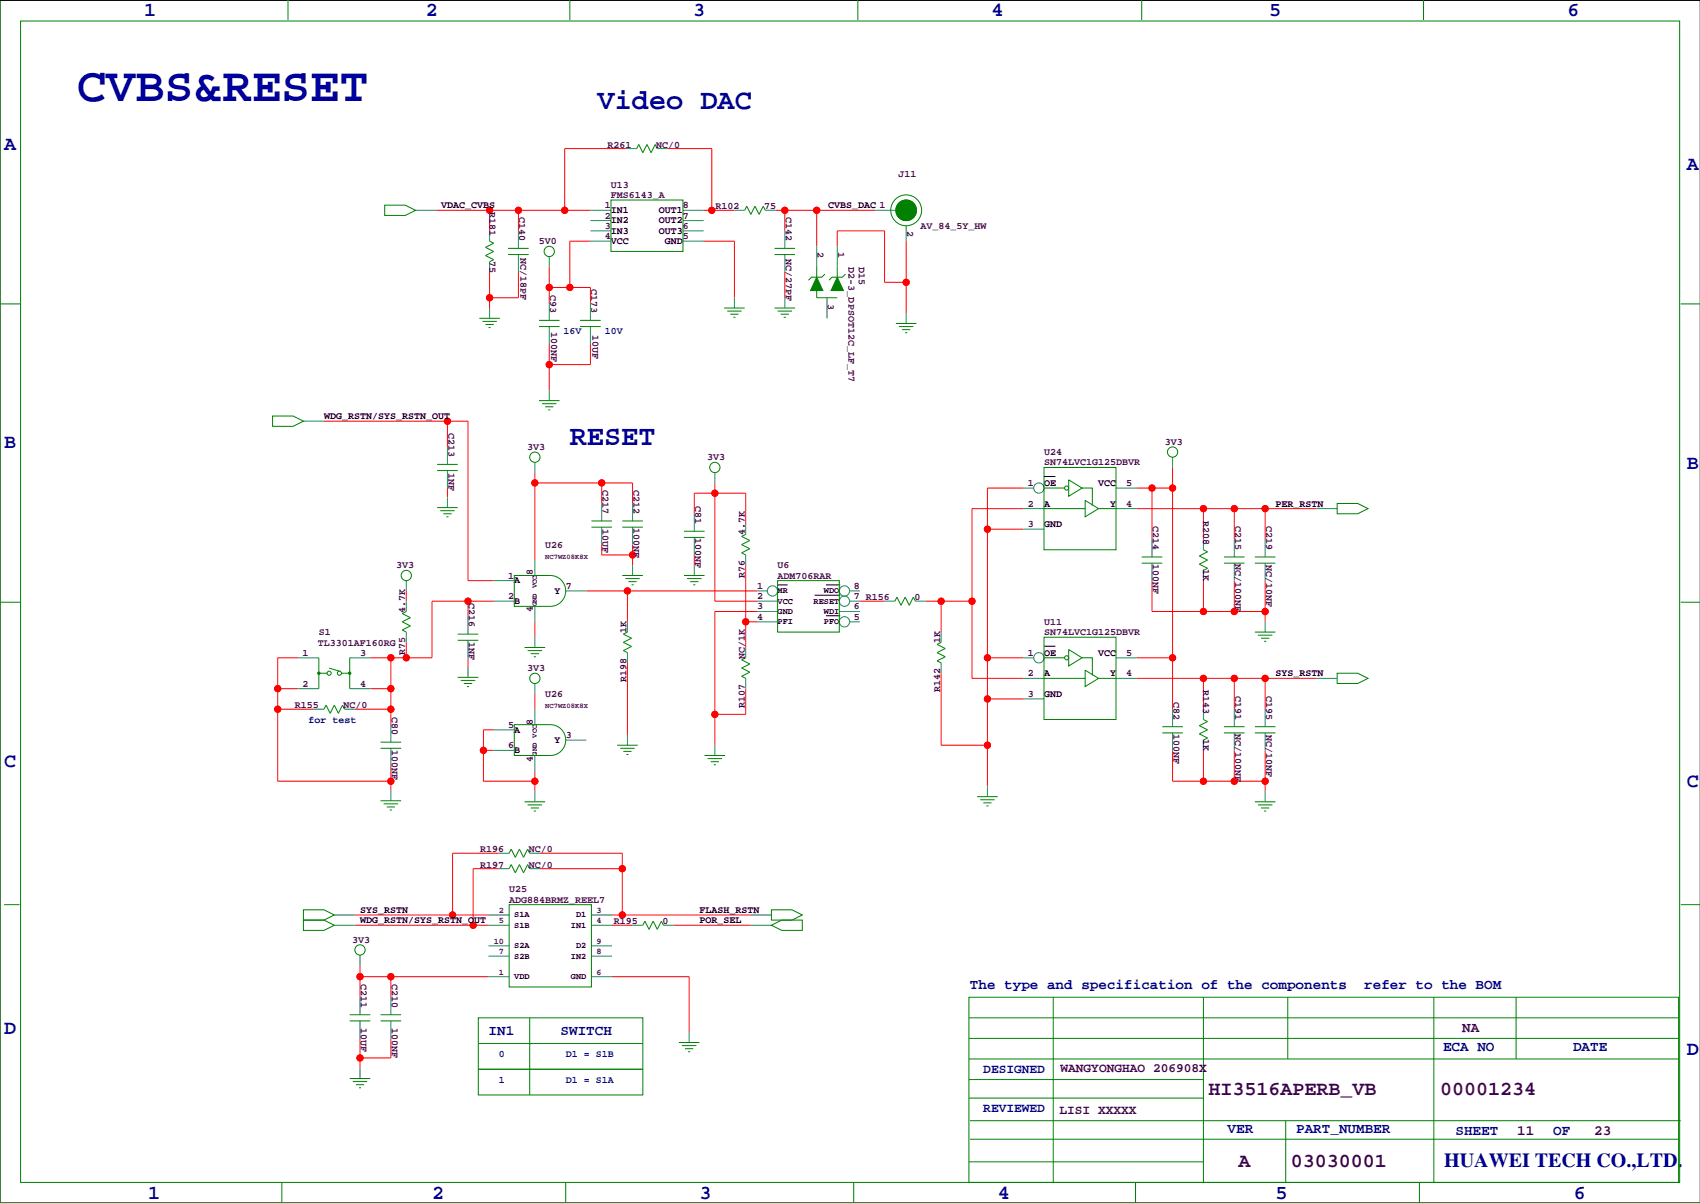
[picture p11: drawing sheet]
<svg xmlns="http://www.w3.org/2000/svg" width="420mm" height="297mm" viewBox="0 0 420 297" stroke-linecap="round" stroke-linejoin="round" font-family="sans-serif">
<path d="M419.9 .1h-419.9v296.9h419.9M257.8 117.7h2.8M192 144.4h2.5M201.2 147h6.3M204 144.4h3.5M204 152h3.5M257.8 159.6h2.8" fill="none" stroke="#000" stroke-width=".25"/>
<g fill="none" stroke="#f00" stroke-width=".25">
<path d="M154.7 36.7h-15.3v15.2M164.8 36.7h11v15.2M107.7 51.9h38.1M120.9 51.9v5.1M128 51.9v5.1M145.8 59.5h-5.1v11.5M173.7 51.9h7.7M173.7 59.5h7.7v14M191.5 51.9h24.7M193.8 51.9v5.1M201.7 51.9v8.9M223.8 59.5v17.8"/>
<path d="M120.9 67.2v8.9M128 67.2v6.3h-7.1M135.6 71h10.2v3.8M135.6 65.9v8.9M193.8 67.2v6.3M206.8 60.8v-3.8h11.6v12.7h5.4M135.6 84.9v11.5M145.8 84.9v5.1h-10.2M80 104h35.6v39.4h6.3M110.5 104v6.3M132.1 119.2h24.1v5.1M132.1 116.7v21.6"/>
<path d="M148.6 119.2v5.1M176.5 119.2v29.2h10.4M289.6 115.4v59.7M110.5 120.5v2.3M148.6 134.5v2.5h7.6M156.2 134.5v5.1M171.4 126.9v-5.1h12.7v7.6M171.4 137v2.6M184.1 139.6v20.3M243.8 130.7h8.9M252.7 120.5h-8.9v73.7M252.7 125.6h-12.7v41.9h12.7"/>
<path d="M280.7 120.5h8.9M280.7 125.6h44.4M284.5 120.5v12.7M297.2 125.6v7.6M304.8 125.6v7.6M312.4 125.6v7.6M100.3 145.9v2.5M100.3 158.6v3.8M115.6 148.4v3.9M121.9 148.4h-15.2v14h-15.3M132.1 153.5v3.8M144.8 145.9h42.1"/>
<path d="M154.9 145.9v7.6M184.1 153.5h2.8M186.9 151h-10.4v33M212.3 148.4h6.1M228.6 148.4h11.4M232.4 148.4v7.7M284.5 143.4v7.6h27.9M297.2 143.4v7.6M304.8 143.4v7.6M312.4 143.4v10.1M68.6 175.1h8.9M68.6 170h5.1"/>
<path d="M73.7 162.4h-5.1v30.5h27.9M87.6 175.1h8.9M91.4 170h5.1M96.5 162.4v16.5M115.6 162.4v2.3M132.1 171.3v3.8M154.9 163.7v17.8M184.1 170v6.4h-7.6M232.4 166.2v17.8h11.4M243.8 172.6h8.9M243.8 162.4h8.9M280.7 162.4h8.9"/>
<path d="M280.7 167.5h44.4M297.2 167.5v7.6M304.8 167.5v7.6M312.4 167.5v7.6M96.5 189.1v6.1M119.4 185.3h2.5M121.9 180.2h-2.5v12.7h12.7M132.1 190.4v5M289.6 185.3v7.6h22.8M297.2 185.3v7.6M304.8 185.3v7.6M312.4 185.3v10.1"/>
<path d="M123.2 214.5h-6.4v14M123.2 210.7h-11.4v15.2M133.3 214.5h20.4M133.3 210.7h20.4v15.2M87.6 228.5h33M87.6 225.9h33M88.9 238.4v7.8M151.1 228.5h5.1M151.1 225.9h34.3M166.4 228.5h19M88.9 256.4v7.4M88.9 241.2h31.7"/>
<path d="M96.5 241.2v5M96.5 256.4v4.8h-7.6M151.1 241.2h19.1v13.7"/>
<circle cx="120.9" cy="51.9" r=".76"/>
<circle cx="128" cy="51.9" r=".76"/>
<circle cx="139.4" cy="51.9" r=".76"/>
<circle cx="175.8" cy="51.9" r=".76"/>
<circle cx="193.8" cy="51.9" r=".76"/>
<circle cx="201.7" cy="51.9" r=".76"/>
<circle cx="120.9" cy="73.5" r=".76"/>
<circle cx="135.6" cy="71" r=".76"/>
<circle cx="140.7" cy="71" r=".76"/>
<circle cx="223.8" cy="69.7" r=".76"/>
<circle cx="135.6" cy="90" r=".76"/>
<circle cx="110.5" cy="104" r=".76"/>
<circle cx="132.1" cy="119.2" r=".76"/>
<circle cx="148.6" cy="119.2" r=".76"/>
<circle cx="156.2" cy="137" r=".76"/>
<circle cx="176.5" cy="121.8" r=".76"/>
<circle cx="243.8" cy="130.7" r=".76"/>
<circle cx="284.5" cy="120.5" r=".76"/>
<circle cx="289.6" cy="120.5" r=".76"/>
<circle cx="297.2" cy="125.6" r=".76"/>
<circle cx="304.8" cy="125.6" r=".76"/>
<circle cx="312.4" cy="125.6" r=".76"/>
<circle cx="115.6" cy="148.4" r=".76"/>
<circle cx="154.9" cy="145.9" r=".76"/>
<circle cx="184.2" cy="153.5" r=".76"/>
<circle cx="232.4" cy="148.4" r=".76"/>
<circle cx="240" cy="148.4" r=".76"/>
<circle cx="297.2" cy="151" r=".76"/>
<circle cx="304.8" cy="151" r=".76"/>
<circle cx="312.4" cy="151" r=".76"/>
<circle cx="68.6" cy="175.1" r=".76"/>
<circle cx="68.6" cy="170" r=".76"/>
<circle cx="96.5" cy="175.1" r=".76"/>
<circle cx="96.5" cy="162.4" r=".76"/>
<circle cx="96.5" cy="170" r=".76"/>
<circle cx="100.3" cy="162.4" r=".76"/>
<circle cx="176.5" cy="176.4" r=".76"/>
<circle cx="243.8" cy="162.4" r=".76"/>
<circle cx="243.8" cy="172.6" r=".76"/>
<circle cx="289.6" cy="162.4" r=".76"/>
<circle cx="297.2" cy="167.5" r=".76"/>
<circle cx="304.8" cy="167.5" r=".76"/>
<circle cx="312.4" cy="167.5" r=".76"/>
<circle cx="96.5" cy="192.9" r=".76"/>
<circle cx="119.4" cy="185.3" r=".76"/>
<circle cx="132.1" cy="192.9" r=".76"/>
<circle cx="243.8" cy="184" r=".76"/>
<circle cx="297.2" cy="192.9" r=".76"/>
<circle cx="304.8" cy="192.9" r=".76"/>
<circle cx="312.4" cy="192.9" r=".76"/>
<circle cx="153.7" cy="214.5" r=".76"/>
<circle cx="111.8" cy="225.9" r=".76"/>
<circle cx="116.8" cy="228.5" r=".76"/>
<circle cx="153.7" cy="225.9" r=".76"/>
<circle cx="88.9" cy="241.2" r=".76"/>
<circle cx="96.5" cy="241.2" r=".76"/>
<circle cx="88.9" cy="261.2" r=".76"/>
</g>
<g fill="#f00" stroke="#f00" stroke-width=".25">
<circle cx="201.7" cy="51.9" r=".76"/>
<circle cx="193.8" cy="51.9" r=".76"/>
<circle cx="139.4" cy="51.9" r=".76"/>
<circle cx="128" cy="51.9" r=".76"/>
<circle cx="120.9" cy="51.9" r=".76"/>
<circle cx="175.8" cy="51.9" r=".76"/>
<circle cx="135.6" cy="71" r=".76"/>
<circle cx="140.7" cy="71" r=".76"/>
<circle cx="135.6" cy="90" r=".76"/>
<circle cx="223.8" cy="69.7" r=".76"/>
<circle cx="120.9" cy="73.5" r=".76"/>
<circle cx="176.5" cy="121.8" r=".76"/>
<circle cx="243.8" cy="184" r=".76"/>
<circle cx="243.8" cy="130.7" r=".76"/>
<circle cx="243.8" cy="172.6" r=".76"/>
<circle cx="243.8" cy="162.4" r=".76"/>
<circle cx="232.4" cy="148.4" r=".76"/>
<circle cx="240" cy="148.4" r=".76"/>
<circle cx="156.2" cy="137" r=".76"/>
<circle cx="110.5" cy="104" r=".76"/>
<circle cx="96.5" cy="192.9" r=".76"/>
<circle cx="68.6" cy="170" r=".76"/>
<circle cx="68.6" cy="175.1" r=".76"/>
<circle cx="312.4" cy="192.9" r=".76"/>
<circle cx="297.2" cy="192.9" r=".76"/>
<circle cx="304.8" cy="192.9" r=".76"/>
<circle cx="289.6" cy="120.5" r=".76"/>
<circle cx="284.5" cy="120.5" r=".76"/>
<circle cx="289.6" cy="162.4" r=".76"/>
<circle cx="312.4" cy="151" r=".76"/>
<circle cx="304.8" cy="151" r=".76"/>
<circle cx="297.2" cy="151" r=".76"/>
<circle cx="312.4" cy="125.6" r=".76"/>
<circle cx="304.8" cy="125.6" r=".76"/>
<circle cx="297.2" cy="125.6" r=".76"/>
<circle cx="312.4" cy="167.5" r=".76"/>
<circle cx="304.8" cy="167.5" r=".76"/>
<circle cx="297.2" cy="167.5" r=".76"/>
<circle cx="184.2" cy="153.5" r=".76"/>
<circle cx="119.4" cy="185.3" r=".76"/>
<circle cx="132.1" cy="192.9" r=".76"/>
<circle cx="148.6" cy="119.2" r=".76"/>
<circle cx="132.1" cy="119.2" r=".76"/>
<circle cx="154.9" cy="145.9" r=".76"/>
<circle cx="88.9" cy="241.2" r=".76"/>
<circle cx="96.5" cy="241.2" r=".76"/>
<circle cx="153.7" cy="214.5" r=".76"/>
<circle cx="153.7" cy="225.9" r=".76"/>
<circle cx="116.8" cy="228.5" r=".76"/>
<circle cx="111.8" cy="225.9" r=".76"/>
<circle cx="176.5" cy="176.4" r=".76"/>
<circle cx="88.9" cy="261.2" r=".76"/>
<circle cx="115.6" cy="148.4" r=".76"/>
<circle cx="96.5" cy="175.1" r=".76"/>
<circle cx="96.5" cy="170" r=".76"/>
<circle cx="96.5" cy="162.4" r=".76"/>
<circle cx="100.3" cy="162.4" r=".76"/>
</g>
<g fill="none" stroke="#008080" stroke-width=".25">
<path d="M154.7 36.7h2.5M162.3 36.7h2.5M102.6 51.9h5.1M120.9 57v2.5M128 57v4.3M145.8 51.9h5.1M145.8 54.5h5.1M145.8 57h5.1M145.8 59.5h5.1M168.7 51.9h5M168.7 54.5h5M168.7 57h5"/>
<path d="M168.7 59.5h5M181.4 51.9h2.5M189 51.9h2.5M193.8 57v4.3M216.2 51.9h5M223.8 57v2.5M120.9 64.6v2.6M120.9 76.1v2.5M128 62.9v4.3M135.6 63.4v2.5M135.6 74.8v4.3M145.8 74.8v4.3"/>
<path d="M181.4 73.5v2.6M193.8 62.9v4.3M193.8 73.5v2.6M201.7 60.8v5.1M204.2 73.5v5.1M206.8 60.8v5.1M223.8 77.3v2.6M135.6 80.6v4.3M135.6 96.4v2.5M145.8 80.6v4.3M74.9 104h5.1M110.5 110.3v4.4"/>
<path d="M110.5 116.2v4.3M132.1 114.2v2.5M176.5 116.7v2.5M289.6 112.9v2.5M110.5 122.8v2.5M132.1 138.3v3.8M148.6 124.3v4.3M148.6 130.2v4.3M156.2 124.3v4.3M156.2 130.2v4.3M156.2 139.6v2.5M171.4 126.9v4.3"/>
<path d="M171.4 132.7v4.3M171.4 139.6v2.5M184.1 129.4v2.5M184.1 137v2.6M252.7 125.6h5.1M252.7 130.7h5.1M252.7 120.5h2.6M275.6 125.6h5.1M275.6 120.5h5.1M284.5 133.2v4.3M284.5 139.1v4.3M297.2 133.2v2.5"/>
<path d="M304.8 133.2v4.3M304.8 139.1v4.3M312.4 133.2v4.3M312.4 139.1v4.3M325.1 125.6h5.1M100.3 143.4v2.5M100.3 148.4v2.6M100.3 156.1v2.5M115.6 152.3v4.3M115.6 158.1v4.3M121.9 143.4h5.1M121.9 148.4h5.1"/>
<path d="M132.1 149.7v3.8M132.1 157.3v2.6M139.7 145.9h5.1M154.9 153.5v2.6M184.1 159.9v2.5M186.9 145.9h2.6M186.9 148.4h5.1M186.9 151h5.1M186.9 153.5h5.1M207.3 151h5M209.8 145.9h2.5M209.8 148.4h2.5"/>
<path d="M209.8 153.5h2.5M218.4 148.4h2.6M226.1 148.4h2.5M232.4 156.1v2.5M297.2 140.8v2.6M312.4 153.5v2.6M73.7 162.4h5M73.7 170h5M77.5 175.1h2.5M85.1 175.1h2.5M86.4 162.4h5M86.4 170h5"/>
<path d="M96.5 178.9v4.3M115.6 164.7v2.5M132.1 168.8v2.5M132.1 175.1v3.8M154.9 161.1v2.6M184.1 167.5v2.5M232.4 163.7v2.5M252.7 167.5h5.1M252.7 162.4h2.6M252.7 172.6h5.1M275.6 167.5h5.1M275.6 162.4h5.1"/>
<path d="M289.6 175.1v4.3M297.2 175.1v2.6M304.8 175.1v4.3M312.4 175.1v4.3M325.1 167.5h5.1M96.5 184.8v4.3M96.5 195.2v2.5M121.9 180.2h5.1M121.9 185.3h5.1M132.1 186.5v3.9M132.1 195.4v2.6M139.7 182.7h5.1"/>
<path d="M154.9 181.5v2.5M176.5 184v2.5M243.8 194.2v2.5M289.6 181v4.3M297.2 182.7v2.6M304.8 181v4.3M312.4 181v4.3M312.4 195.4v2.6M123.2 210.7h2.5M123.2 214.5h2.5M130.8 210.7h2.5M130.8 214.5h2.5"/>
<path d="M82.5 225.9h5.1M82.5 228.5h5.1M88.9 235.8v2.6M120.6 225.9h5.1M120.6 228.5h5.1M120.6 236.1h5.1M120.6 233.5h5.1M146 225.9h5.1M146 228.5h5.1M146 236.1h5.1M146 233.5h5.1M156.2 228.5h2.5"/>
<path d="M163.8 228.5h2.6M185.4 225.9h5.1M185.4 228.5h5.1M88.9 246.2v4.4M88.9 252.1v4.3M96.5 246.2v4.4M96.5 252.1v4.3M120.6 241.2h5.1M146 241.2h5.1M170.2 254.9v2.5M88.9 263.8v2.5"/>
<circle cx="256.5" cy="120.5" r="1.27"/>
<circle cx="190.8" cy="145.9" r="1.27"/>
<circle cx="208.5" cy="145.9" r="1.27"/>
<circle cx="208.5" cy="153.5" r="1.27"/>
<circle cx="208.5" cy="148.4" r="1.27"/>
<circle cx="256.5" cy="162.4" r="1.27"/>
</g>
<g fill="none" stroke="#008000" stroke-width=".25">
<path d="M0 -.1v297.1h419.9M71.1 0v4.9M140.7 0v4.9M211.8 0v4.9M281.9 0v4.9M351.5 0v4.9M5.1 5.2h409.7v286.8h-409.7zM157.2 36.7l.5-1 1 2 1.1-2 1 2 1-2 .5 1M95 50.7h5.1l2.5 1.2-2.5 1.3h-5.1zM120.9 59.5l1 .6-2 1 2 1-2 1 2 1-1 .5M150.9 49.4h17.8v12.7h-17.8zM183.9 51.9l.5-1 1 2 1-2 1.1 2 1-2 .5 1"/>
<path d="M223.8 55.7v1.3M0 75h5.1M118.4 78.6h5M119.1 79.4h3.6M125.5 61.3h5.1M125.5 62.9h5.1M133.1 79.1h5.1M143.3 79.1h5M178.8 76.1h5.1M179.6 76.8h3.5M180.3 77.6h2.1M181.1 78.3h.5"/>
<path d="M191.3 76.1h5M191.3 61.3h5M191.3 62.9h5M192 76.8h3.6M192.8 77.6h2M193.5 78.3h.6M201.7 65.9v2.5M201.7 69.2v4.3h5.1M203.7 67.7l-.8 .7h-2.5l-.8 .8M206.8 65.9v2.5M208.8 67.7l-.8 .7h-2.5l-.8 .8M221.2 79.9h5.1"/>
<path d="M415 75h4.9M119.9 80.1h2M120.6 80.9h.6M133.1 98.9h5.1M133.1 80.6h5.1M133.9 99.7h3.5M143.3 80.6h5M222 80.6h3.6M222.8 81.4h2M223.5 82.2h.5M67.3 102.7h5.1l2.5 1.3-2.5 1.3h-5.1zM107.9 114.7h5.1"/>
<path d="M107.9 116.2h5.1M134.6 100.4h2.1M135.4 101.2h.5M257.8 115.4h17.8v20.3h-17.8zM263.9 118.5l3.3 2-3.3 2zM107.9 125.3h5.1M108.7 126.1h3.6M109.5 126.9h2M110.2 127.6h.5M146 128.6h5.1M146 130.2h5.1M153.7 128.6h5"/>
<path d="M153.7 130.2h5M168.9 131.2h5.1M168.9 132.7h5.1M184.1 131.9l-1 .5 2.1 1.1-2.1 1 2.1 1-2.1 1 1 .5M257.8 125.6h10.2M257.8 120.5h5.1M267.2 120.5h2.5v4.3M268 123.6l3.3 2-3.3 2zM271.3 125.6h4.3M281.9 137.5h5.1M281.9 139.1h5.1M297.2 135.7l1 .6-2 1 2 1-2 1 2 1-1 .5"/>
<path d="M302.3 137.5h5M302.3 139.1h5M309.9 137.5h5.1M309.9 139.1h5.1M330.2 124.3h5.1l2.5 1.3-2.5 1.3h-5.1zM0 148.7h5.1M100.3 151l-1 .5 2 1-2 1 2 1-2 1.1 1 .5M113 156.6h5.1M113 158.1h5.1M127 142.1h8.9a3.8 3.8 0 0 1 3.8 3.8 3.8 3.8 0 0 1-3.8 3.8h-8.9zM129.5 159.9h5.1M153.7 142.1h5"/>
<path d="M154.4 142.9h3.6M154.9 156.1l-1 .5 2.1 1-2.1 1 2.1 1-2.1 1 1 .5M155.2 143.6h2M156 144.4h.5M168.9 142.1h5.1M169.7 142.9h3.5M170.4 143.6h2.1M171.2 144.4h.5M192 143.4h15.3v12.7h-15.3zM221 148.4l.5-1 1 2.1 1-2.1 1 2.1 1.1-2.1 .5 1M232.4 158.6l-1 .5 2 1-2 1 2 1.1-2 1 1 .5M257.8 157.3h17.8v20.4h-17.8z"/>
<path d="M309.9 156.1h5.1M310.6 156.8h3.6M311.4 157.6h2M312.2 158.4h.5M415 148.7h4.9M78.7 166.2h2.1M78.7 162.4v7.6M80 175.1l.5-1 1 2 1-2 1.1 2 1-2 .5 1M81.3 165l2.5 .7M84.3 166.2h2.1M86.4 162.4v7.6M113 167.2h5.1"/>
<path d="M113.8 168h3.5M114.6 168.8h2M115.3 169.5h.5M127 178.9h8.9a3.8 3.8 0 0 1 3.8 3.8 3.8 3.8 0 0 1-3.8 3.8h-8.9zM130.3 160.6h3.6M131.1 161.4h2M131.8 162.2h.5M184.1 162.4l-1 .5 2.1 1-2.1 1.1 2.1 1-2.1 1 1 .5M257.8 167.5h10.2M257.8 162.4h5.1M263.9 160.4l3.3 2-3.3 2.1zM267.2 162.4h2.5v4.3"/>
<path d="M268 165.5l3.3 2-3.3 2zM271.3 167.5h4.3M287 179.4h5.1M297.2 177.7l1 .5-2 1 2 1-2 1 2 1-1 .5M302.3 179.4h5M309.9 179.4h5.1M330.2 166.2h5.1l2.5 1.3-2.5 1.3h-5.1zM94 184.8h5.1M94 197.7h5.1M94 183.2h5.1M94.7 198.5h3.6M95.5 199.2h2"/>
<path d="M129.5 198h5.1M130.3 198.7h3.6M131.1 199.5h2M152.4 184h5.1M153.2 184.8h3.5M153.9 185.5h2.1M154.7 186.3h.5M174 186.5h5.1M174.8 187.3h3.5M175.5 188.1h2M176.3 188.8h.5M241.3 196.7h5.1"/>
<path d="M242.1 197.5h3.5M242.8 198.2h2.1M243.6 199h.5M287 181h5.1M302.3 181h5M309.9 198h5.1M309.9 181h5.1M310.6 198.7h3.6M311.4 199.5h2M96.3 200h.5M125.7 210.7l.5-1 1.1 2 1-2 1 2 1-2 .5 1M125.7 214.5l.5-1 1.1 2 1-2 1 2 1-2 .5 1"/>
<path d="M131.8 200.3h.5M312.2 200.3h.5M1 223.4h3.8M74.9 224.6h5.1l2.5 1.3-2.5 1.3h-5.1zM74.9 227.2h5.1l2.5 1.3-2.5 1.2h-5.1zM125.7 223.4h20.3v20.3h-20.3zM158.7 228.5l.6-1.1 1 2.1 1-2.1 1 2.1 1-2.1 .5 1.1M190.5 224.6h5.1l2.5 1.3-2.5 1.3h-5.1zM190.5 228.5l2.5-1.3h5.1v2.5h-5.1zM415 223.4h4.9M86.4 250.6h5M86.4 252.1h5"/>
<path d="M94 250.6h5.1M94 252.1h5.1M118.1 251.3h40.6v19.1h-40.6zM118.1 257.7h40.6M130.8 251.3v19.1M167.6 257.4h5.1M168.4 258.2h3.6M169.2 258.9h2M169.9 259.7h.5M239.3 246.2h175.2v45.8h-175.2zM239.3 251.3h175.2M239.3 256.4h175.2"/>
<path d="M260.1 246.2v45.8M297.2 246.2v45.8M318 246.2v15.3M354.1 246.2v45.8M374.4 246.2v15.3M86.4 266.3h5M87.1 267.1h3.6M87.9 267.8h2M88.6 268.6h.6M118.1 264h40.6M239.3 266.6h57.9M239.3 261.5h175.2"/>
<path d="M239.3 271.1h57.9M239.5 276.7h175.5M317.5 276.7v15.3M69.6 292v5M139.7 292v5M210.8 292v5M239.3 286.9h57.9M239.5 281.3h175M280.4 292v5M350.5 292v5M383.5 287.4h.1"/>
<circle cx="223.8" cy="51.9" r="3.8"/>
<circle cx="223.8" cy="51.9" r="2.54"/>
<circle cx="135.6" cy="62.1" r="1.27"/>
<circle cx="132.1" cy="112.9" r="1.27"/>
<circle cx="176.5" cy="115.4" r="1.27"/>
<circle cx="289.6" cy="111.6" r="1.27"/>
<circle cx="263.4" cy="120.5" r=".51"/>
<circle cx="100.3" cy="142.1" r="1.27"/>
<circle cx="78.7" cy="166.2" r=".25"/>
<circle cx="81.3" cy="166.2" r=".51"/>
<circle cx="83.8" cy="166.2" r=".51"/>
<circle cx="86.4" cy="166.2" r=".25"/>
<circle cx="132.1" cy="167.5" r="1.27"/>
<circle cx="263.4" cy="162.4" r=".51"/>
<circle cx="88.9" cy="234.6" r="1.27"/>
</g>
<g fill="#008000" stroke="#008000" stroke-width=".25">
<path d="M201.7 68.4l1.5 3.3h-3z" fill-rule="evenodd"/>
<path d="M206.8 68.4l1.5 3.3h-3.1z" fill-rule="evenodd"/>
<circle cx="223.8" cy="51.9" r="2.54"/>
<circle cx="78.7" cy="166.2" r=".25"/>
<circle cx="86.4" cy="166.2" r=".25"/>
</g>
<text font-size="12" fill="#0000a0" x="19" y="24.8">CVBS&amp;RESET</text>
<g font-size="7.1" fill="#0000a0">
<text x="147.6" y="26.9">Video DAC</text>
<text x="140.7" y="109.9">RESET</text>
</g>
<g font-size="4.9" fill="#0000a0">
<text x="35.6" y="3.9">1</text>
<text x="105.2" y="3.9">2</text>
<text x="171.2" y="3.9">3</text>
<text x="244.9" y="3.9">4</text>
<text x="313.4" y="3.9">5</text>
<text x="387.1" y="3.9">6</text>
<text x="1" y="36.9">A</text>
<text x="416.6" y="42">A</text>
<text x="1" y="110.6">B</text>
<text x="416.6" y="115.7">B</text>
<text x="1" y="189.3">C</text>
<text x="416.6" y="194.4">C</text>
<text x="1" y="255.4">D</text>
<text x="416.6" y="260.5">D</text>
<text x="356.6" y="288">HUAWEI TECH CO.,LTD.</text>
<text x="36.6" y="296">1</text>
<text x="106.7" y="296">2</text>
<text x="172.7" y="296">3</text>
<text x="246.4" y="296">4</text>
<text x="315" y="296">5</text>
<text x="388.6" y="296">6</text>
</g>
<g font-size="4.9" fill="#400040">
<text x="298.5" y="270.5">HI3516APERB_VB</text>
<text x="355.6" y="270.5">00001234</text>
<text x="305.9" y="288.3">A</text>
<text x="318.8" y="288.3">03030001</text>
</g>
<g font-size="3.5" fill="#0000a0">
<text x="239.5" y="244.2">The type and specification of the components</text>
<text x="336.9" y="244.2">refer to the BOM</text>
<text x="120.6" y="255.7">IN1</text>
<text x="138.4" y="255.7">SWITCH</text>
<text x="356.4" y="259.4">ECA NO</text>
<text x="388.5" y="259.4">DATE</text>
<text x="303.1" y="279.7">VER</text>
<text x="320.1" y="279.7">PART_NUMBER</text>
<text x="359.4" y="280.3">SHEET</text>
<text x="383.5" y="280.3">OF</text>
</g>
<g font-size="3.5" fill="#400040">
<text x="361.1" y="254.9">NA</text>
<text x="374.6" y="280.3">11</text>
<text x="393.7" y="280.3">23</text>
</g>
<g font-size="3.2" fill="#0000a0">
<text x="242.8" y="264.9">DESIGNED</text>
<text x="242.8" y="274.5">REVIEWED</text>
</g>
<g font-size="3.2" fill="#400040">
<text x="261.9" y="264.7">WANGYONGHAO 206908X</text>
<text x="261.6" y="275.1">LISI XXXXX</text>
</g>
<g font-size="2.5" fill="#400040">
<text x="150" y="36.4">R261</text>
<text x="162.1" y="36.4">NC/0</text>
<text x="150.9" y="46.3">U13</text>
<text x="221.9" y="43.8">J11</text>
<text x="120.9" y="52.4" transform="rotate(90 120.9 52.4)">R181</text>
<text x="128.2" y="53.6" transform="rotate(90 128.2 53.6)">C140</text>
<text x="149.4" y="54">2</text>
<text x="149.4" y="51.4">1</text>
<text x="150.9" y="48.9">FMS6143_A</text>
<text x="168.7" y="51.4">8</text>
<text x="168.7" y="54">7</text>
<text x="176.7" y="51.7">R102</text>
<text x="188.7" y="51.7">75</text>
<text x="194" y="53.6" transform="rotate(90 194 53.6)">C142</text>
<text x="149.4" y="59">4</text>
<text x="149.4" y="56.5">3</text>
<text x="168.7" y="56.5">6</text>
<text x="168.7" y="59">5</text>
<text x="224" y="57" transform="rotate(90 224 57)">2</text>
<text x="227.3" y="56.5">AV_84_5Y_HW</text>
<text x="120.9" y="64.4" transform="rotate(90 120.9 64.4)">75</text>
<text x="128.5" y="63.6" transform="rotate(90 128.5 63.6)">NC/18PF</text>
<text x="133.1" y="60.3">5V0</text>
<text x="194" y="63.9" transform="rotate(90 194 63.9)">NC/27PF</text>
<text x="201.9" y="62.1" transform="rotate(90 201.9 62.1)">2</text>
<text x="207" y="62.1" transform="rotate(90 207 62.1)">1</text>
<text x="209.5" y="65.9" transform="rotate(90 209.5 65.9)">D2-3_DPSOT12C_LF_T7</text>
<text x="212.1" y="65.9" transform="rotate(90 212.1 65.9)">D15</text>
<text x="146" y="71.4" transform="rotate(90 146 71.4)">C173</text>
<text x="135.9" y="72.9" transform="rotate(90 135.9 72.9)">C93</text>
<text x="204.4" y="75" transform="rotate(90 204.4 75)">3</text>
<text x="136.1" y="81.9" transform="rotate(90 136.1 81.9)">100NF</text>
<text x="146.3" y="82.7" transform="rotate(90 146.3 82.7)">10UF</text>
<text x="110.7" y="107" transform="rotate(90 110.7 107)">C213</text>
<text x="130.2" y="111.1">3V3</text>
<text x="174.6" y="113.7">3V3</text>
<text x="257.8" y="112.4">U24</text>
<text x="287.7" y="109.8">3V3</text>
<text x="110.7" y="116.7" transform="rotate(90 110.7 116.7)">1NF</text>
<text x="257.8" y="114.9">SN74LVC1G125DBVR</text>
<text x="148.8" y="120.9" transform="rotate(90 148.8 120.9)">C217</text>
<text x="156.4" y="120.9" transform="rotate(90 156.4 120.9)">C212</text>
<text x="171.7" y="125" transform="rotate(90 171.7 125)">C81</text>
<text x="253.8" y="120">1</text>
<text x="253.8" y="125.1">2</text>
<text x="278.1" y="120">5</text>
<text x="278.1" y="125.1">4</text>
<text x="148.8" y="130.7" transform="rotate(90 148.8 130.7)">10UF</text>
<text x="156.4" y="130.4" transform="rotate(90 156.4 130.4)">100NF</text>
<text x="253.8" y="130.2">3</text>
<text x="284.7" y="129.8" transform="rotate(90 284.7 129.8)">C214</text>
<text x="297.2" y="128.6" transform="rotate(90 297.2 128.6)">R208</text>
<text x="305" y="129.8" transform="rotate(90 305 129.8)">C215</text>
<text x="312.6" y="129.8" transform="rotate(90 312.6 129.8)">C219</text>
<text x="134.6" y="135.2">U26</text>
<text x="171.7" y="133" transform="rotate(90 171.7 133)">100NF</text>
<text x="183.9" y="132.2" transform="rotate(-90 183.9 132.2)">4.7K</text>
<text x="97.8" y="140.3">3V3</text>
<text x="125.5" y="142.9">1</text>
<text x="131.6" y="142.1" transform="rotate(-90 131.6 142.1)">8</text>
<text x="183.9" y="142.7" transform="rotate(-90 183.9 142.7)">R76</text>
<text x="192" y="140.3">U6</text>
<text x="192" y="142.9">ADM706RAR</text>
<text x="284.7" y="139.3" transform="rotate(90 284.7 139.3)">100NF</text>
<text x="297.2" y="140.6" transform="rotate(90 297.2 140.6)">1K</text>
<text x="305" y="139.3" transform="rotate(90 305 139.3)">NC/100NF</text>
<text x="312.6" y="139.6" transform="rotate(90 312.6 139.6)">NC/10NF</text>
<text x="115.8" y="148.9" transform="rotate(90 115.8 148.9)">C216</text>
<text x="125.5" y="147.9">2</text>
<text x="139.7" y="145.4">7</text>
<text x="186.9" y="147.9">2</text>
<text x="186.9" y="145.4">1</text>
<text x="210.9" y="145.4">8</text>
<text x="210.9" y="147.9">7 R156</text>
<text x="225.8" y="148.2">0</text>
<text x="100.1" y="151.2" transform="rotate(-90 100.1 151.2)">4.7K</text>
<text x="131.6" y="151.2" transform="rotate(-90 131.6 151.2)">4</text>
<text x="186.9" y="150.5">3</text>
<text x="186.9" y="153">4</text>
<text x="210.9" y="150.5">6</text>
<text x="210.9" y="153">5</text>
<text x="257.8" y="154.3">U11</text>
<text x="74.7" y="161.9">1</text>
<text x="78.5" y="159.6">TL3301AF160RG</text>
<text x="78.7" y="156.8">S1</text>
<text x="88.9" y="161.9">3</text>
<text x="100.1" y="161.8" transform="rotate(-90 100.1 161.8)">R75</text>
<text x="115.8" y="158.6" transform="rotate(90 115.8 158.6)">1NF</text>
<text x="154.7" y="156.3" transform="rotate(-90 154.7 156.3)">1K</text>
<text x="232.2" y="158.9" transform="rotate(-90 232.2 158.9)">1K</text>
<text x="253.8" y="161.9">1</text>
<text x="257.8" y="156.8">SN74LVC1G125DBVR</text>
<text x="278.1" y="161.9">5</text>
<text x="130.2" y="165.7">3V3</text>
<text x="183.9" y="162.7" transform="rotate(-90 183.9 162.7)">NC/1K</text>
<text x="253.8" y="167">2</text>
<text x="278.1" y="167">4</text>
<text x="74.7" y="169.5">2</text>
<text x="88.9" y="169.5">4</text>
<text x="134.6" y="172.1">U26</text>
<text x="154.7" y="168.3" transform="rotate(-90 154.7 168.3)">R198</text>
<text x="232.2" y="170.9" transform="rotate(-90 232.2 170.9)">R142</text>
<text x="253.8" y="172.1">3</text>
<text x="289.8" y="173.2" transform="rotate(90 289.8 173.2)">C82</text>
<text x="297.2" y="170.5" transform="rotate(90 297.2 170.5)">R143</text>
<text x="305" y="171.7" transform="rotate(90 305 171.7)">C191</text>
<text x="312.6" y="171.7" transform="rotate(90 312.6 171.7)">C195</text>
<text x="72.8" y="174.9">R155</text>
<text x="84.8" y="174.9">NC/0</text>
<text x="96.7" y="177" transform="rotate(90 96.7 177)">C80</text>
<text x="125.5" y="179.7">5</text>
<text x="131.6" y="178.9" transform="rotate(-90 131.6 178.9)">8</text>
<text x="183.9" y="174.7" transform="rotate(-90 183.9 174.7)">R107</text>
<text x="96.7" y="185.3" transform="rotate(90 96.7 185.3)">100NF</text>
<text x="125.5" y="184.8">6</text>
<text x="139.7" y="182.2">3</text>
<text x="289.8" y="181.2" transform="rotate(90 289.8 181.2)">100NF</text>
<text x="297.2" y="182.5" transform="rotate(90 297.2 182.5)">1K</text>
<text x="305" y="181.2" transform="rotate(90 305 181.2)">NC/100NF</text>
<text x="312.6" y="181.5" transform="rotate(90 312.6 181.5)">NC/10NF</text>
<text x="131.6" y="188" transform="rotate(-90 131.6 188)">4</text>
<text x="118.5" y="214.2">R197</text>
<text x="118.5" y="210.4">R196</text>
<text x="130.6" y="214.2">NC/0</text>
<text x="130.6" y="210.4">NC/0</text>
<text x="125.7" y="220.3">U25</text>
<text x="125.7" y="222.9">ADG884BRMZ_REEL7</text>
<text x="87" y="232.8">3V3</text>
<text x="151.6" y="228.2">R195</text>
<text x="163.6" y="228.2">0</text>
<text x="89.1" y="242.9" transform="rotate(90 89.1 242.9)">C211</text>
<text x="96.7" y="242.9" transform="rotate(90 96.7 242.9)">C210</text>
<text x="89.1" y="253.9" transform="rotate(90 89.1 253.9)">10UF</text>
<text x="96.7" y="253.9" transform="rotate(90 96.7 253.9)">100NF</text>
</g>
<g font-size="2.5">
<text x="109" y="51.4">VDAC_CVBS</text>
<text x="150.9" y="52.6">IN1</text>
<text x="162.7" y="52.6">OUT1</text>
<text x="204.5" y="51.4">CVBS_DAC 1</text>
<text x="150.9" y="57.7">IN3</text>
<text x="150.9" y="55.2">IN2</text>
<text x="162.7" y="55.2">OUT2</text>
<text x="162.7" y="57.7">OUT3</text>
<text x="150.9" y="60.2">VCC</text>
<text x="164.2" y="60.2">GND</text>
<text x="80" y="103.5">WDG_RSTN/SYS_RSTN_OUT</text>
<text x="257.8" y="125.1">A</text>
<text x="257.8" y="120">OE</text>
<text x="271.1" y="120">VCC</text>
<text x="274.1" y="125.1">Y</text>
<text x="315" y="125.1">PER_RSTN</text>
<text x="257.8" y="130.2">GND</text>
<text x="127" y="144.1">A</text>
<text x="127" y="149.1">B</text>
<text x="136.9" y="146.6">Y</text>
<text x="257.8" y="161.9">OE</text>
<text x="271.1" y="161.9">VCC</text>
<text x="257.8" y="167">A</text>
<text x="274.1" y="167">Y</text>
<text x="315" y="167">SYS_RSTN</text>
<text x="257.8" y="172.1">GND</text>
<text x="127" y="180.9">A</text>
<text x="127" y="186">B</text>
<text x="136.9" y="183.4">Y</text>
<text x="88.9" y="225.4">SYS_RSTN</text>
<text x="88.9" y="228">WDG_RSTN/SYS_RSTN_OUT</text>
<text x="172.7" y="225.4">FLASH_RSTN</text>
<text x="172.7" y="228">POR_SEL</text>
</g>
<g font-size="2.5" fill="#0000a0">
<text x="139.2" y="82.4">16V</text>
<text x="149.4" y="82.4">10V</text>
<text x="76.2" y="178.4">for test</text>
<text x="123.2" y="261">0</text>
<text x="139.7" y="261">D1 = S1B</text>
<text x="123.2" y="267.3">1</text>
<text x="139.7" y="267.3">D1 = S1A</text>
</g>
<g font-size="2.1">
<text x="192" y="149">VCC</text>
<text x="192" y="146.5">MR</text>
<text x="200.9" y="149">RESET</text>
<text x="203.5" y="146.5">WDO</text>
<text x="192" y="151.6">GND</text>
<text x="192" y="154.1">PFI</text>
<text x="203.5" y="151.6">WDI</text>
<text x="203.5" y="154.1">PFO</text>
<text x="127" y="226.5">S1A</text>
<text x="142.2" y="226.5">D1</text>
<text x="127" y="229.1">S1B</text>
<text x="141" y="229.1">IN1</text>
<text x="127" y="236.7">S2B</text>
<text x="127" y="234.1">S2A</text>
<text x="141" y="236.7">IN2</text>
<text x="142.2" y="234.1">D2</text>
<text x="127" y="241.8">VDD</text>
<text x="141" y="241.8">GND</text>
</g>
<g font-size="2.1" fill="#400040">
<text x="123.2" y="225.5">2</text>
<text x="147.3" y="225.5">3</text>
<text x="121.9" y="233.1">10</text>
<text x="123.2" y="228">5</text>
<text x="147.3" y="228">4</text>
<text x="147.3" y="233.1">9</text>
<text x="123.2" y="235.6">7</text>
<text x="147.3" y="235.6">8</text>
<text x="123.2" y="240.7">1</text>
<text x="147.3" y="240.7">6</text>
</g>
<g font-size="1.8" fill="#400040">
<text x="134.6" y="137.9">NC7WZ08K8X</text>
<text x="134.6" y="174.8">NC7WZ08K8X</text>
</g>
<g font-size="1.8">
<text x="132.6" y="149.7" transform="rotate(-90 132.6 149.7)">GND</text>
<text x="132.6" y="145.3" transform="rotate(-90 132.6 145.3)">VCC</text>
<text x="132.6" y="182.1" transform="rotate(-90 132.6 182.1)">VCC</text>
<text x="132.6" y="186.5" transform="rotate(-90 132.6 186.5)">GND</text>
</g>
</svg>
